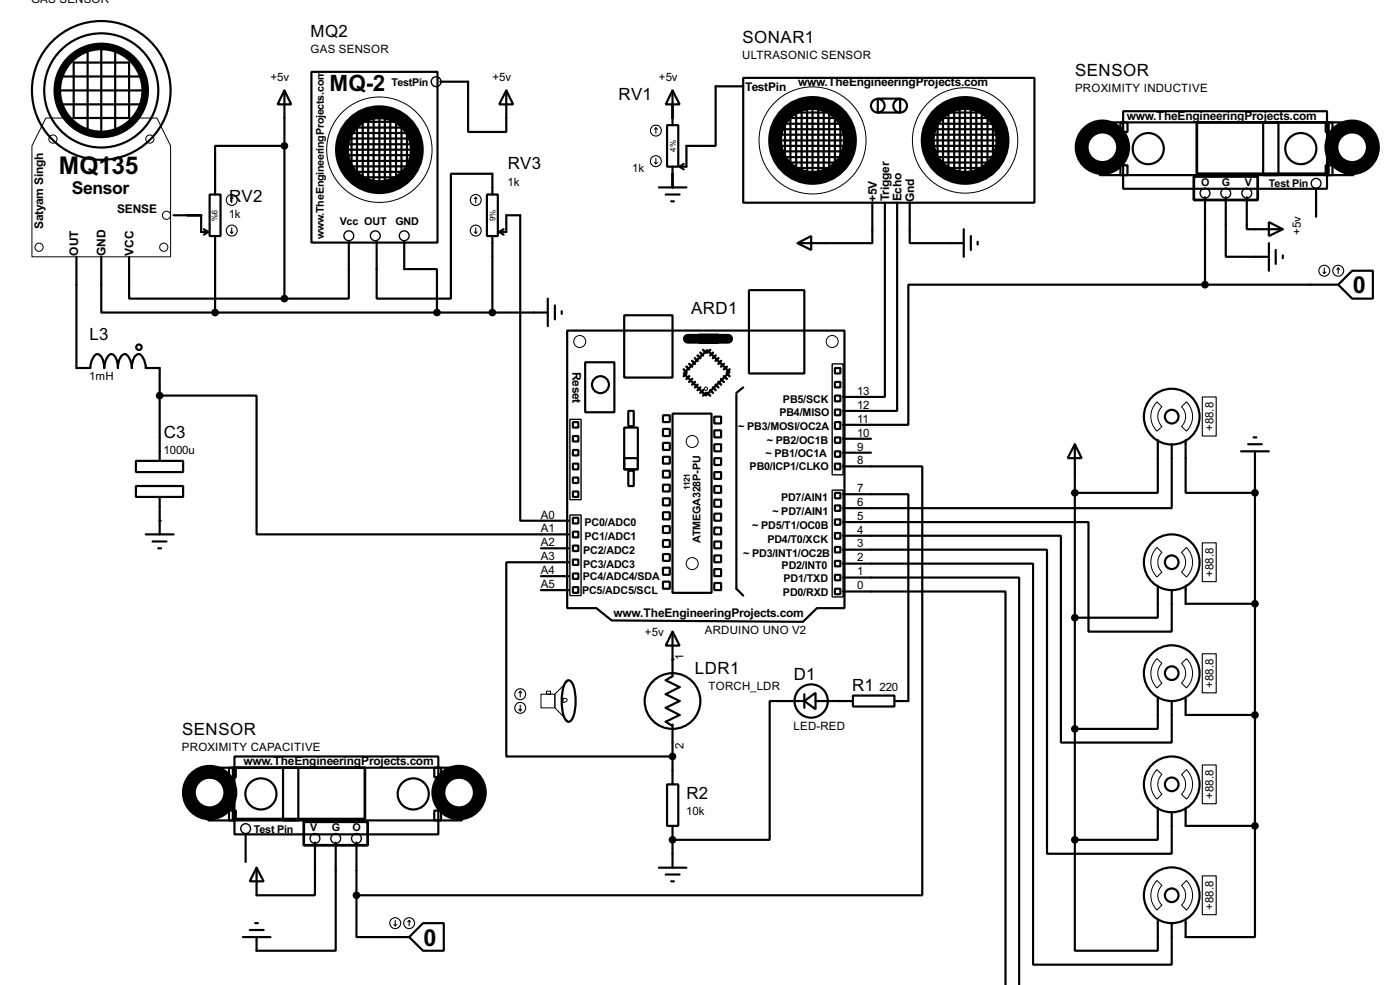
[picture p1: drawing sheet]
<svg xmlns="http://www.w3.org/2000/svg" width="256mm" height="180mm" viewBox="0 0 256 180" stroke-linecap="round" stroke-linejoin="round" font-family="sans-serif">
<g fill="none" stroke="#000" stroke-width=".4">
<path d="M11 14h15.2M11 16.6h15.2M11 19.1h15.2M13.5 11.5h10.2v10.1h-10.2zM16.1 8.9v15.3M18.6 8.9v15.3M21.1 8.9v15.3M52.1 16.6l1.3 2.5h-2.5zM52.1 16.6v38.1M57.1 13.2h23.1v31.2h-23.1zM80.7 15h5.1v9.2h7v-7.6M92.8 16.6l1.2 2.5h-2.5z"/>
<path d="M123.2 16.6l1.3 2.5h-2.5zM123.2 16.6v6.3M136.2 14.3h53.3v22.8h-53.3zM136.2 15.8h-5.1v10.9h-5.3v3.8h-1.3M146.9 19.9v11.7M147.9 19.9v11.9M148.9 19.9v12.4M149.9 19.9v12.4M150.9 19.4v12.7M160.8 18.1h4.1v2.5h-4.1zM174.8 19.6v12M175.8 19.6v12.2"/>
<path d="M176.8 19.6v12.2M177.9 19.6v12.2M178.9 19.9v11.7M31.8 39.4h5.1v3.1h1.3M38.4 35.6h2v7.6h-2zM52.1 26.7h-12.7v8.9M62.9 25.4h12.2M63.4 27.4h12.7M63.4 26.4h12.5M63.4 28.4h12.5M63.7 24.4h11.4M63.7 23.4h10.4"/>
<path d="M63.7 29.5h11.7M64.2 30.5h11.4M64.4 24.1v5.9M64.7 31.5h9.6M65.2 22.3h8.1M65.4 22.6v9.4M65.4 32.5h7.7M66.5 22.1v10.7M67.5 21.3v12M68.5 21.3v12.2M69.5 21.3v12.2M70.5 21.3v12.2"/>
<path d="M71.5 21.6v11.7M72.6 22.1v10.7M73.6 23.4v8.6M74.6 23.9v7.1M89.2 35.6h2v7.6h-2zM90.2 35.6v-3.8h-7.6v22.9h-13.6v-10.5M120.7 34.3h5.1M122 35.6h2.5M122.2 22.9h2.1v7.6h-2.1zM123 36.9h.5M123.2 30.5v3.8M124.5 30.5l.8 .5"/>
<path d="M125.3 30l-.8 .5M141.8 26.7h12.9M142.3 24.7h12.7M142.3 23.7h12.4M142.3 27.7h12.2M142.5 25.7h12.2M142.8 22.7h11.7M142.8 21.6h10.9M142.8 28.8h11.4M143.1 29.8h10.9M143.1 30.8h10.4M143.8 22.4v6.6"/>
<path d="M144.1 20.6h8.6M144.8 20.9v9.4M145.9 20.6v10.4M151.9 20.4v11.7M153 21.6v9.7M154 22.7v6.6M159.8 37.1v7.4h-13.7M162.1 37.1v35.6h-7.6M164.4 37.1v38.1h-9.9M166.7 37.1v7.4h9.9M170.2 23.7h12.2M170.7 25.7h12.7"/>
<path d="M170.7 24.7h12.5M170.7 26.7h12.5M171 22.7h11.4M171 21.6h10.4M171 27.7h11.7M171.5 28.8h11.4M171.8 22.4v5.8M172 29.8h9.7M172.5 20.6h8.1M172.8 30.8h7.6M172.8 20.9v9.4M173.8 20.4v10.6"/>
<path d="M179.9 20.4v10.6M180.9 21.6v8.7M181.9 22.2v7.1M201.5 22.4h5.1v1.8h-5.1zM201.5 30.3h5.1v1.8h-5.1zM205.3 22.4h28.9v9.7h-28.9zM205.8 20.4h37.3v14.2h-37.3zM220.8 36.1v16M224.6 36.1v10.9h7.9M228.4 36.1v5.9h6.6M231.4 22.4h12.7v9.7h-12.7zM241.1 34.6v5.1"/>
<path d="M242.9 22.4h5.1v1.8h-5.1zM242.9 30.3h5.1v1.8h-5.1zM14 47v20.4h2.6a2.68 2.68 0 0 1 1.2-2.6 2.33 2.33 0 0 1 1.3 2.6 2.68 2.68 0 0 1 1.3-2.6 1.47 1.47 0 0 1 1 1.3l.2 1.3a2.33 2.33 0 0 1 1.3-2.6 2.68 2.68 0 0 1 1.3 2.6 3.1 3.1 0 0 1 .9-2.5 .88 .88 0 0 1 1.2 .7l.3 1.1 .1 .7h2.6v17M18.6 47v10.2h20.8M23.7 47v7.7h28.4M37.4 42l.8 .5M38.2 42.5l-.8 .5M39.4 57.2h61M39.4 43.2v14M63.9 44.2v10.5h-11.8M74.1 44.2v5.1h6v7.9M90.2 43.2v14"/>
<path d="M91.5 42.5h1.3v-3.1h2.5v55.9h8.9M91.5 42.5l.8 .5M92.3 42l-.8 .5M100.4 54.7v5M101.7 55.9v2.6M102.9 57v.5M114.4 57.7h8.8v11.4h-8.8zM137.2 53.1h10.2v15.3h-10.2zM146.1 44.5l2.5-1.3v2.6zM176.6 42v5M177.9 43.2v2.6M179.1 44.3v.5"/>
<path d="M220.8 52.1h-54.4v25.7h-11.9M220.8 52.1h24.4M232.5 40.7l2.5 1.3-2.5 1.2zM232.5 44.5v5.1M233.7 45.8v2.5M235 46.8v.5M245.2 52.1l2.5-2.5h3.8v5.1h-3.8zM29.3 72.4h17.7v25.4h57.2M103.9 60.5h50.8v50.8h-5l-2.6 2.5-35-.2-2.8-2.3h-5.4zM105 79.8h1v1h-1zM105 77.3h1v1h-1zM107.2 66.3h5.4v9.2h-5.4z"/>
<path d="M114.4 78.3h2.5v7.6h-2.5zM115.1 75.2h1v2.8h-1zM121.5 76h1.2v1.3h-1.2zM121.5 78.5h1.2v1.3h-1.2zM123.2 75.7h7.2v32.8h-7.2zM125.3 68.4l4.3-4.3 4.1 4-4.4 4.3zM128.1 61.3h3.5v1.5h-3.5zM130.9 76.3h1.2v1.2h-1.2zM130.9 78.8h1.2v1.3h-1.2zM134.9 72.2v35.6l1.3 1.2M136.2 70.9l-1.3 1M153 67.4h1v1h-1z"/>
<path d="M153 72.4h1v1.1h-1zM153 75h1v1h-1zM153 77.3h1v1.2h-1zM153 69.9h1v1h-1zM24.9 84.4h8.7v2h-8.7zM24.9 89h8.7v2h-8.7zM26.7 97.8h5.1M28 99.1h2.5M29.3 91v6.8M105 84.9h1v1h-1zM105 90h1v1h-1zM105 87.4h1v1h-1z"/>
<path d="M105 82.4h1v1h-1zM105 94.8h1v1h-1zM105 97.3h1v1.1h-1zM105 99.9h1v1h-1zM114.4 83.9h2.5v2h-2.5zM115.1 86.2h1v2.8h-1zM121.5 81.1h1.2v1.3h-1.2zM121.5 83.6h1.2v1.3h-1.2zM121.5 86.2h1.2v1.2h-1.2zM121.5 88.7h1.2v1.3h-1.2zM121.5 91.2h1.2v1.3h-1.2zM121.5 93.8h1.2v1.3h-1.2z"/>
<path d="M121.5 96.3h1.2v1.3h-1.2zM121.5 98.9h1.2v1.2h-1.2zM130.9 81.3h1.2v1.3h-1.2zM130.9 83.9h1.2v1.2h-1.2zM130.9 86.4h1.2v1.3h-1.2zM130.9 89h1.2v1.2h-1.2zM130.9 91.5h1.2v1.3h-1.2zM130.9 94h1.2v1.3h-1.2zM130.9 96.6h1.2v1.2h-1.2zM130.9 99.1h1.2v1.3h-1.2zM153 80.1h1v1h-1zM153 82.6h1v1h-1z"/>
<path d="M153 84.9h1v1h-1zM153 90.2h1v1h-1zM153 92.5h1v1h-1zM153 95.1h1v1h-1zM153 97.6h1v1h-1zM154.5 98.1h39.9v37.8h20.3v-7.6M154.5 95.6h44.9v20h15.3v-7.6M154.5 85.4h14.5v78.5h-103.7M154.5 90.5h11.9v37.8h-2.5M154.5 82.9h5.1M154.5 80.3h5.1M196.9 81.3l1.3 2.6h-2.6z"/>
<path d="M196.9 81.3v72.4M212.1 80.6v9.6h-15.2M214.7 81.3v11.7h-60.2M217.2 80.6v9.6h12.7M227.4 82.6h5.1M228.7 81.3h2.5M229.7 80.1h.5M229.9 82.6v68.6M29 100.4h.5M99.1 108h5.1M99.1 105.5h5.1M99.1 100.4h5.1"/>
<path d="M104.2 102.9h-11.4v35.6h30.4M105 102.4h1v1h-1zM105 105h1v1h-1zM105 107.5h1v1h-1zM121.5 101.4h1.2v1.3h-1.2zM121.5 103.9h1.2v1.3h-1.2zM121.5 106.5h1.2v1.3h-1.2zM123.2 115.6l1.3 2.6h-2.5zM123.2 115.6v8.2l-1.2 .7 2.5 1.3-2.5 1.3 2.5 1.2-2.5 1.3 2.5 1.3-2.5 1.2 1.2 .8M130.9 101.7h1.2v1.2h-1.2zM130.9 104.2h1.2v1.3h-1.2zM130.9 106.7h1.2v1.3h-1.2z"/>
<path d="M153 100.1h1v1h-1zM153 102.7h1v1h-1zM153 105.2h1v1h-1zM153 107.8h1v1h-1zM154.5 108.3h29.7v72M154.5 105.7h32.2v74.6M154.5 103.2h34.8v73.4h25.4v-7.6M154.5 100.6h37.3v55.7h22.9v-7.7M212.1 107.2v5.9h-15.2M217.2 107.2v3.3h12.7M43 138.5h37.3v14.2h-37.3zM103.9 124.6l.3-.1a1.55 1.55 0 0 1 1 1.4 8.8 8.8 0 0 1-.5 5.8l-.5 .4a1.56 1.56 0 0 1-1-1.4 9 9 0 0 1 .4-5.8z"/>
<path d="M123.2 132.6v.6M123.2 133.4v10.2M147.4 128.3l2-1.5v3zM147.4 128.3h-6.4v25.4h-17.8M147.4 127.1v2.5M149.4 128.3h6.9M156.3 127.3h7.6v2h-7.6zM212.1 127.6v5.8h-15.2M217.2 127.6v3.3h12.7M38.2 140.5h5v1.8h-5zM38.2 148.4h5v1.8h-5zM42 140.5h12.7v9.7h-12.7z"/>
<path d="M45 152.7v5.1M47 158.8l1.3 2.5h-2.5zM51.9 140.5h28.9v9.7h-28.9zM57.7 154.2v9.7h-10.7v-5.1M61.5 154.2v19.8h-14.5v-2.5M65.3 154.2v9.7M79.6 140.5h5v1.8h-5zM79.6 148.4h5v1.8h-5zM120.7 158.8h5.1M122.2 143.6h2.1v7.6h-2.1zM123.2 151.2v7.6M196.9 153.7v20.3h15.2v-5.8"/>
<path d="M212.1 147.9v5.8h-15.2M217.2 147.9v3.3h12.7M229.9 151.2v20.3h-12.7v-3.3M44.5 171.5h5.1M45.8 170.2h2.5M46.8 169h.5M65.3 163.9v7.6h9.7M75 171.5l2.5-2.5h3.8v5h-3.8zM122 160.1h2.5M123 161.3h.5"/>
<circle cx="18.5" cy="16.6" r="12.7"/>
<circle cx="18.5" cy="16.6" r="10.5"/>
<circle cx="160.8" cy="19.4" r="1.25"/>
<circle cx="164.9" cy="19.4" r="1.25"/>
<circle cx="210.3" cy="27.2" r="2.85"/>
<circle cx="238.3" cy="27.2" r="2.85"/>
<circle cx="25.4" cy="63.6" r=".5"/>
<circle cx="110" cy="70.4" r="1.55"/>
<circle cx="214.6" cy="76.3" r="5.1"/>
<circle cx="214.6" cy="76.3" r="1.25"/>
<circle cx="214.6" cy="102.9" r="5.1"/>
<circle cx="214.6" cy="102.9" r="1.25"/>
<circle cx="123.2" cy="128.3" r="5.1"/>
<circle cx="148.6" cy="128.3" r="3.1"/>
<circle cx="214.6" cy="123.2" r="5.1"/>
<circle cx="214.6" cy="123.2" r="1.25"/>
<circle cx="47.8" cy="145.3" r="2.85"/>
<circle cx="75.7" cy="145.3" r="2.85"/>
<circle cx="214.6" cy="143.6" r="5.1"/>
<circle cx="214.6" cy="143.6" r="1.25"/>
<circle cx="214.6" cy="163.9" r="5.1"/>
<circle cx="214.6" cy="163.9" r="1.25"/>
</g>
<g fill="#000">
<circle cx="29.3" cy="95.3" r=".2"/>
<circle cx="123.2" cy="120.7" r=".2"/>
<circle cx="153.7" cy="128.3" r=".2"/>
<circle cx="123.2" cy="153.7" r=".2"/>
</g>
<g fill="none" stroke="#000" stroke-width=".18">
<path d="M8.4 21.6h20.4l2.5 5.1v20.3h-25.4v-20.3zM212 73.6l.9 .9a2.53 2.53 0 0 0 0 3.6l-.9 .8a3.7 3.7 0 0 1 0-5.3zM217.4 73.6a3.7 3.7 0 0 1 0 5.3l-.9-.8a2.54 2.54 0 0 0 0-3.6zM212 100.2l.9 .9a2.54 2.54 0 0 0 0 3.6l-.9 .9a3.8 3.8 0 0 1 0-5.4zM217.4 100.2a3.8 3.8 0 0 1 0 5.4l-.9-.9a2.54 2.54 0 0 0 0-3.6zM99.1 127.1h2.6v2.5h-2.6zM100.1 126.5h.8v.6h-.8zM103.2 127.8h.3l.4 .3a.62 .62 0 0 1-.7 .5zM103.9 124.6a5.2 5.2 0 0 0-1 3.7 5.2 5.2 0 0 0 1 3.7l.3 .1-2.5-2.5v-2.5l2.5-2.6zM212 120.6l.9 .8a2.54 2.54 0 0 0 0 3.6l-.9 .9a3.7 3.7 0 0 1 0-5.3zM216.5 121.4l.9-.8a3.7 3.7 0 0 1 0 5.3l-.9-.9a2.53 2.53 0 0 0 0-3.6zM212 140.9l.9 .9a2.54 2.54 0 0 0 0 3.6l-.9 .9a3.8 3.8 0 0 1 0-5.4z"/>
<path d="M217.4 140.9a3.8 3.8 0 0 1 0 5.4l-.9-.9a2.54 2.54 0 0 0 0-3.6zM212 161.2l.9 .9a2.54 2.54 0 0 0 0 3.6l-.9 .9a3.8 3.8 0 0 1 0-5.4zM217.4 161.2a3.8 3.8 0 0 1 0 5.4l-.9-.9a2.54 2.54 0 0 0 0-3.6z"/>
<circle cx="9.7" cy="25.5" r=".75"/>
<circle cx="27.4" cy="25.5" r=".75"/>
<circle cx="30.5" cy="39.4" r=".75"/>
<circle cx="69.5" cy="27.4" r="9.7"/>
<circle cx="148.8" cy="25.7" r="9.8"/>
<circle cx="176.8" cy="25.7" r="9.7"/>
<circle cx="7.1" cy="45.3" r=".75"/>
<circle cx="30" cy="45.3" r=".75"/>
<circle cx="106.2" cy="62.5" r="1.1"/>
<circle cx="129.3" cy="71.2" r=".3"/>
<circle cx="152.4" cy="62.5" r="1.1"/>
<circle cx="126.8" cy="80.8" r="1.1"/>
<circle cx="126.8" cy="103.2" r="1.1"/>
</g>
<g fill="none" stroke="#000" stroke-width="2.6">
<circle cx="69.5" cy="27.4" r="6.9"/>
<circle cx="148.8" cy="25.7" r="6.9"/>
<circle cx="176.8" cy="25.7" r="6.9"/>
<circle cx="201.9" cy="27" r="3.8"/>
<circle cx="247.7" cy="27" r="3.8"/>
<circle cx="38.4" cy="145.1" r="3.8"/>
<circle cx="84.1" cy="145.1" r="3.8"/>
</g>
<g fill="none" stroke="#000" stroke-width=".2">
<path d="M42.5 36.1l.2 .3M42.5 36.1l-.3 .3M42.5 36.1v1M87.2 36.1l-.3 .3M87.2 36.1l.2 .3M87.2 36.1v1M119.9 29.8l.3 .2M120.2 23.4l-.3 .3M120.2 23.4l.3 .3M120.2 23.4v1M120.2 29v1M120.5 29.8l-.3 .2"/>
<path d="M42.2 42.5l.3 .2M42.5 41.7v1M42.7 42.5l-.2 .2M86.9 42.5l.3 .2M87.2 41.7v1M87.4 42.5l-.2 .2M242.4 49.8l.2 .3M242.6 49.1v1M242.9 49.8l-.3 .3M245.2 49.1l.2 .2M245.2 49.1l-.3 .2M245.2 49.1v1"/>
<path d="M220.3 72.7h2.5v7.1h-2.5zM220.3 99.4h2.5v7.1h-2.5zM220.3 119.7h2.5v7.1h-2.5zM95.1 129.8l.2 .3M95.3 126.5l-.2 .3M95.3 126.5l.3 .3M95.3 126.5v1.1M95.3 129.1v1M95.6 129.8l-.3 .3M220.3 140h2.5v7.1h-2.5zM72.2 169.2l.2 .3M72.4 168.5v1"/>
<path d="M72.7 169.2l-.3 .3M75 168.5l.2 .2M75 168.5l-.3 .2M75 168.5v1M220.3 160.3h2.5v7.1h-2.5z"/>
<circle cx="42.4" cy="36.6" r="1"/>
<circle cx="87.1" cy="36.6" r="1"/>
<circle cx="120.1" cy="29.5" r="1"/>
<circle cx="120.1" cy="23.9" r="1"/>
<circle cx="42.4" cy="42.2" r="1"/>
<circle cx="87.1" cy="42.2" r="1"/>
<circle cx="242.6" cy="49.6" r="1"/>
<circle cx="245.1" cy="49.6" r="1"/>
<circle cx="95.3" cy="127.1" r="1"/>
<circle cx="95.3" cy="129.6" r="1"/>
<circle cx="72.4" cy="169" r="1"/>
<circle cx="74.9" cy="169" r="1"/>
</g>
<g fill="none" stroke="#000" stroke-width=".25">
<path d="M104.4 76.8h2.1v14.7h-2.1zM152.5 66.6h2v20.3h-2zM104.4 94.3h2.1v14.7h-2.1zM152.5 89.7h2v19.6h-2z"/>
<circle cx="79.9" cy="15" r=".9"/>
<circle cx="220.7" cy="35.4" r=".9"/>
<circle cx="224.5" cy="35.4" r=".9"/>
<circle cx="228.4" cy="35.4" r=".9"/>
<circle cx="241.1" cy="33.6" r=".9"/>
<circle cx="63.9" cy="43.2" r=".9"/>
<circle cx="68.7" cy="43.2" r=".9"/>
<circle cx="74" cy="43.2" r=".9"/>
<circle cx="45" cy="151.7" r=".9"/>
<circle cx="57.7" cy="153.5" r=".9"/>
<circle cx="61.5" cy="153.5" r=".9"/>
<circle cx="65.3" cy="153.5" r=".9"/>
</g>
<g fill="#000" stroke="#000" stroke-width=".4">
<circle cx="52.1" cy="26.7" r=".5"/>
<circle cx="39.4" cy="57.2" r=".5"/>
<circle cx="52.1" cy="54.7" r=".5"/>
<circle cx="80" cy="57.2" r=".5"/>
<circle cx="90.2" cy="57.2" r=".5"/>
<circle cx="220.7" cy="52.1" r=".5"/>
<circle cx="29.2" cy="72.4" r=".5"/>
<circle cx="196.9" cy="90.2" r=".5"/>
<circle cx="229.9" cy="90.2" r=".5"/>
<circle cx="196.9" cy="113.1" r=".5"/>
<circle cx="229.9" cy="110.5" r=".5"/>
<circle cx="123.2" cy="138.5" r=".5"/>
<circle cx="196.9" cy="133.4" r=".5"/>
<circle cx="229.9" cy="130.9" r=".5"/>
<circle cx="123.2" cy="153.7" r=".5"/>
<circle cx="196.9" cy="153.7" r=".5"/>
<circle cx="229.9" cy="151.2" r=".5"/>
<circle cx="65.3" cy="163.9" r=".5"/>
</g>
<path d="M126 62h7.4" fill="none" stroke="#000" stroke-width="1.8"/>
<g fill="none" stroke="#000" stroke-width=".45">
<path d="M125.3 67.6l.5 .5M125.8 67.1l.5 .5M125.8 68.4l-.5 .5M126.3 66.6l.5 .5M126.3 68.9l-.5 .5M126.8 66.1l.5 .5M126.8 69.4l-.5 .5M127.3 65.6l.5 .5M127.3 69.9l-.5 .5M127.8 65.1l.5 .5M127.8 70.4l-.5 .5M128.3 64.6l.5 .5"/>
<path d="M128.3 70.9l-.5 .5M128.8 64.1l.5 .5M128.8 71.4l-.5 .5M129.3 71.9l-.5 .5M129.6 71.9l.5 .5M130.1 71.4l.5 .5M130.1 64.1l-.5 .5M130.6 70.9l.5 .5M130.6 64.6l-.5 .5M131.1 70.4l.5 .5M131.1 65.1l-.5 .5M131.6 69.9l.5 .5"/>
<path d="M131.6 65.6l-.5 .5M132.1 69.4l.5 .5M132.1 66.1l-.5 .5M132.6 68.9l.6 .5M132.6 66.6l-.5 .5M133.2 68.4l.5 .5M133.2 67.1l-.6 .5M133.7 67.6l-.5 .5"/>
</g>
<path d="M218.7 32.3h11.7v4.3h-11.7zM219.3 22.4h24.1v9.4h-24.1zM42.7 140.5h24.2v9.4h-24.2zM55.7 150.4h11.7v4.3h-11.7z" fill="none" stroke="#000" stroke-width=".5"/>
<circle cx="18.5" cy="16.6" r="8.1" fill="none" stroke="#000" stroke-width="1.4"/>
<text font-size="5" x="10.8" y="31.9">MQ135</text>
<g font-size="4.8">
<text x="247.8" y="53.6">0</text>
<text x="77.6" y="173.1">0</text>
</g>
<text font-size="4.6" x="60.4" y="16.7">MQ-2</text>
<text font-size="3.6" x="13.2" y="35.5">Sensor</text>
<g font-size="3.5">
<text x="56.9" y="6.9">MQ2</text>
<text x="136" y="7.9">SONAR1</text>
<text x="197" y="13.9">SENSOR</text>
<text x="113.3" y="18.3">RV1</text>
<text x="93" y="31">RV3</text>
<text x="42" y="37">RV2</text>
<text x="126.6" y="57.4">ARD1</text>
<text x="16.4" y="62.2">L3</text>
<text x="30" y="80.2">C3</text>
<text x="127.3" y="123.4">LDR1</text>
<text x="145.4" y="124.5">D1</text>
<text x="156.1" y="126.5">R1</text>
<text x="33.4" y="134.6">SENSOR</text>
<text x="125.8" y="146.3">R2</text>
</g>
<g font-size="2.5">
<text x="136.5" y="16.6">TestPin</text>
<text x="146.2" y="15.8">www.TheEngineeringProjects.com</text>
<text x="206.4" y="21.9">www.TheEngineeringProjects.com</text>
<text x="7.9" y="41.9" transform="rotate(-90 7.9 41.9)">Satyam Singh</text>
<text x="21.4" y="38.9">SENSE</text>
<text x="160.6" y="37" transform="rotate(-90 160.6 37)">+5V</text>
<text x="162.9" y="36.9" transform="rotate(-90 162.9 36.9)">Trigger</text>
<text x="165.2" y="36.9" transform="rotate(-90 165.2 36.9)">Echo</text>
<text x="167.5" y="37" transform="rotate(-90 167.5 37)">Gnd</text>
<text x="14.3" y="46.8" transform="rotate(-90 14.3 46.8)">OUT</text>
<text x="19.4" y="46.9" transform="rotate(-90 19.4 46.9)">GND</text>
<text x="24.5" y="46.8" transform="rotate(-90 24.5 46.8)">VCC</text>
<text x="104.9" y="68.1" transform="rotate(90 104.9 68.1)">Reset</text>
<text x="112.4" y="112.9">www.TheEngineeringProjects.com</text>
<text x="44.6" y="140">www.TheEngineeringProjects.com</text>
</g>
<g font-size="2.4">
<text x="5.7" y=".5">GAS SENSOR</text>
<text x="56.9" y="9.7">GAS SENSOR</text>
<text x="136" y="10.8">ULTRASONIC SENSOR</text>
<text x="49.6" y="14.8">+5v</text>
<text x="90.2" y="14.8">+5v</text>
<text x="120.7" y="14.8">+5v</text>
<text x="196.9" y="16.9">PROXIMITY INDUCTIVE</text>
<text x="93" y="34">1k</text>
<text x="115.8" y="31.4">1k</text>
<text x="41.9" y="40">1k</text>
<text x="238.3" y="43" transform="rotate(-90 238.3 43)">+5v</text>
<text x="16.4" y="69.5">1mH</text>
<text x="157" y="77.4">11</text>
<text x="157" y="74.8">12</text>
<text x="157" y="72.3">13</text>
<text x="30" y="83.1">1000u</text>
<text x="157" y="82.5">9</text>
<text x="157" y="79.9">10</text>
<text x="222.3" y="78.9" transform="rotate(-90 222.3 78.9)">+88.8</text>
<text x="157" y="85">8</text>
<text x="99.1" y="94.9">A0</text>
<text x="157" y="95.2">5</text>
<text x="157" y="92.6">6</text>
<text x="157" y="90.1">7</text>
<text x="99.1" y="100">A2</text>
<text x="99.1" y="97.4">A1</text>
<text x="157" y="100.2">3</text>
<text x="157" y="97.7">4</text>
<text x="99.1" y="107.6">A5</text>
<text x="99.1" y="105.1">A4</text>
<text x="99.1" y="102.5">A3</text>
<text x="157" y="107.9">0</text>
<text x="157" y="105.3">1</text>
<text x="157" y="102.8">2</text>
<text x="222.3" y="105.5" transform="rotate(-90 222.3 105.5)">+88.8</text>
<text x="118.2" y="116.4">+5v</text>
<text x="129.1" y="116.1">ARDUINO UNO V2</text>
<text x="125.2" y="120.7" transform="rotate(-90 125.2 120.7)">1</text>
<text x="222.3" y="125.9" transform="rotate(-90 222.3 125.9)">+88.8</text>
<text x="129.8" y="126.3">TORCH_LDR</text>
<text x="161.1" y="126.5">220</text>
<text x="33.3" y="137.5">PROXIMITY CAPACITIVE</text>
<text x="125.2" y="137.1" transform="rotate(-90 125.2 137.1)">2</text>
<text x="145.4" y="133.6">LED-RED</text>
<text x="125.7" y="149.2">10k</text>
<text x="222.3" y="146.2" transform="rotate(-90 222.3 146.2)">+88.8</text>
<text x="222.3" y="166.5" transform="rotate(-90 222.3 166.5)">+88.8</text>
</g>
<g font-size="2.2">
<text x="71.7" y="15.7">TestPin</text>
<text x="220" y="34">O</text>
<text x="223.8" y="34">G</text>
<text x="228" y="34">V</text>
<text x="232.4" y="34.3">Test Pin</text>
<text x="59.3" y="39.5" transform="rotate(-90 59.3 39.5)">.TheEngineeringProjects.com</text>
<text x="62.2" y="41.1">Vcc OUT</text>
<text x="72.4" y="41.1">GND</text>
<text x="59.3" y="43.8" transform="rotate(-90 59.3 43.8)">w</text>
<text x="142.8" y="76.2">PB4/MISO</text>
<text x="143.4" y="73.7">PB5/SCK</text>
<text x="135.3" y="78.8">~ PB3/MOSI/OC2A</text>
<text x="140.3" y="83.6">~ PB1/OC1A</text>
<text x="140.5" y="81.3">~ PB2/OC1B</text>
<text x="137.3" y="86.1">PB0/ICP1/CLKO</text>
<text x="141.5" y="94.3">~ PD7/AIN1</text>
<text x="143.1" y="91.7">PD7/AIN1</text>
<text x="106.8" y="101.4">PC2/ADC2</text>
<text x="107.1" y="98.8">PC1/ADC1</text>
<text x="107.1" y="96.3">PC0/ADC0</text>
<text x="128.3" y="99.4" transform="rotate(-90 128.3 99.4)">ATMEGA328P-PU</text>
<text x="136.2" y="101.9">~ PD3/INT1/OC2B</text>
<text x="137.8" y="96.8">~ PD5/T1/OC0B</text>
<text x="140.6" y="99.4">PD4/T0/XCK</text>
<text x="106.8" y="106.2">PC4/ADC4/SDA</text>
<text x="106.8" y="103.9">PC3/ADC3</text>
<text x="143.2" y="104.2">PD2/INT0</text>
<text x="143.5" y="106.5">PD1/TXD</text>
<text x="106.6" y="108.8">PC5/ADC5/SCL</text>
<text x="143.4" y="109">PD0/RXD</text>
<text x="46.5" y="152.4">Test Pin</text>
<text x="56.8" y="152.2">V</text>
<text x="60.8" y="152.2">G</text>
<text x="64.6" y="152.2">O</text>
</g>
<g font-size="1.7">
<text x="123.8" y="27.8" transform="rotate(-90 123.8 27.8)">4%</text>
<text x="38.8" y="38.4" transform="rotate(90 38.8 38.4)">9%</text>
<text x="90.8" y="40.5" transform="rotate(-90 90.8 40.5)">9%</text>
<text x="126.4" y="89.7" transform="rotate(-90 126.4 89.7)">1121</text>
</g>
</svg>
